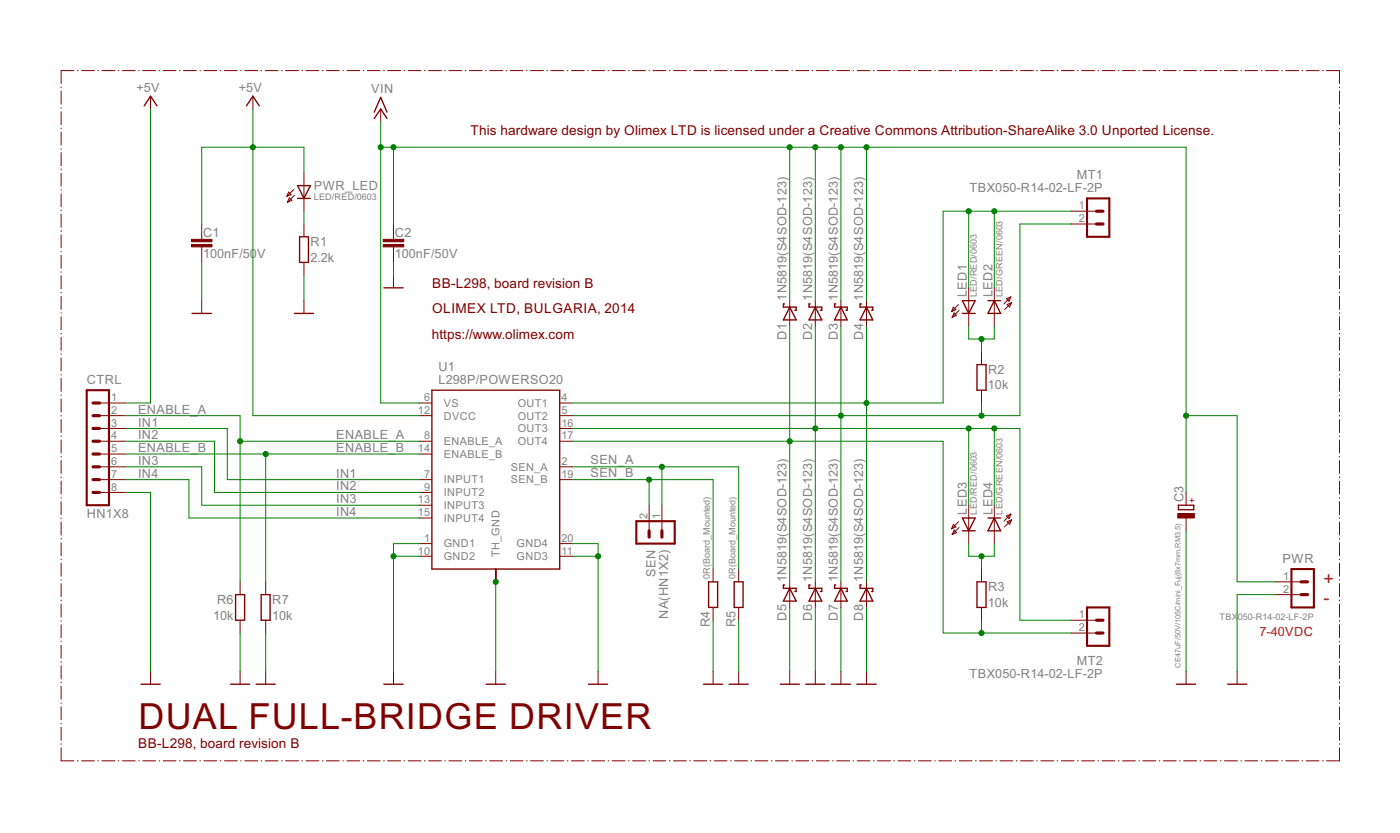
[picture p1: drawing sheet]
<svg xmlns="http://www.w3.org/2000/svg" width="197mm" height="117mm" viewBox="0 0 197 117" stroke-linecap="round" stroke-linejoin="round" font-family="sans-serif">
<g fill="none" stroke="#800000" stroke-width=".14">
<path d="M8.6 12.2v.1M8.6 12.8v1.8M8.6 15.1v.1M8.6 15.7v1.8M8.6 18v.1M8.6 18.6v1.8M10.4 9.9h-1.8v1.8M10.9 9.9h.1M11.5 9.9h1.8M13.8 9.9h.1M14.3 9.9h1.9M16.6 9.9h.1"/>
<path d="M17.2 9.9h1.8M19.5 9.9h.1M20.1 9.9h1.8M21.2 13.5v1.8M22.4 9.9h.1M22.9 9.9h1.8M25.2 9.9h.1M25.8 9.9h1.8M28.1 9.9h.1M28.7 9.9h1.8M31 9.9h.1M31.6 9.9h1.8"/>
<path d="M33.8 9.9h.1M34.4 9.9h1.8M35.6 13.5v1.8M36.7 9.9h.1M37.3 9.9h1.8M39.6 9.9h.1M40.2 9.9h1.8M42.5 9.9h.1M43 9.9h1.8M45.3 9.9h.1M45.9 9.9h1.8M48.2 9.9h.1"/>
<path d="M48.8 9.9h1.8M51.1 9.9h.1M51.6 9.9h1.8M53.5 15.3v1.8M53.9 9.9h.1M54.5 9.9h1.8M56.8 9.9h.1M57.4 9.9h1.8M59.7 9.9h.1M60.3 9.9h1.8M62.5 9.9h.1M63.1 9.9h1.8"/>
<path d="M65.4 9.9h.1M66 9.9h1.8M68.3 9.9h.1M68.9 9.9h1.8M71.2 9.9h.1M71.7 9.9h1.8M74 9.9h.1M74.6 9.9h1.8M76.9 9.9h.1M77.5 9.9h1.8M79.8 9.9h.1M80.3 9.9h1.8"/>
<path d="M82.6 9.9h.1M83.2 9.9h1.8M85.5 9.9h.1M86.1 9.9h1.8M88.4 9.9h.1M88.9 9.9h1.9M91.2 9.9h.1M91.8 9.9h1.8M94.1 9.9h.1M94.7 9.9h1.8M97 9.9h.1M97.6 9.9h1.8"/>
<path d="M99.8 9.9h.1M100.4 9.9h1.8M102.7 9.9h.1M103.3 9.9h1.8M105.6 9.9h.1M106.2 9.9h1.8M108.5 9.9h.1M109.1 9.9h1.7M111.3 9.9h.1M111.9 9.9h1.8M114.2 9.9h.1M114.8 9.9h1.8"/>
<path d="M117.1 9.9h.1M117.6 9.9h1.9M120 9.9h.1M120.5 9.9h1.8M122.8 9.9h.1M123.4 9.9h1.8M125.7 9.9h.1M126.3 9.9h1.8M128.5 9.9h.2M129.1 9.9h1.8M131.4 9.9h.1M132 9.9h1.8"/>
<path d="M134.3 9.9h.1M134.9 9.9h1.8M137.2 9.9h.1M137.7 9.9h1.9M140 9.9h.1M140.6 9.9h1.8M142.9 9.9h.1M143.5 9.9h1.8M145.8 9.9h.1M146.3 9.9h1.9M148.6 9.9h.1M149.2 9.9h1.8"/>
<path d="M151.5 9.9h.1M152.1 9.9h1.8M154.4 9.9h.1M155 9.9h1.8M157.2 9.9h.2M157.8 9.9h1.8M160.1 9.9h.1M160.7 9.9h1.8M163 9.9h.1M163.6 9.9h1.8M165.9 9.9h.1M166.4 9.9h1.9"/>
<path d="M168.7 9.9h.1M169.3 9.9h1.8M171.6 9.9h.1M172.2 9.9h1.8M174.5 9.9h.1M175 9.9h1.8M177.3 9.9h.1M177.9 9.9h1.8M180.2 9.9h.1M180.8 9.9h1.8M183.1 9.9h.1M183.7 9.9h1.8"/>
<path d="M185.9 9.9h.2M186.5 9.9h1.8v1.8M188.3 12.2v.1M188.3 12.8v1.8M188.3 15.1v.1M188.3 15.7v1.8M188.3 18v.1M188.3 18.6v1.8M8.6 20.9v.1M8.6 21.5v1.8M8.6 23.8v.1M8.6 24.4v1.8"/>
<path d="M8.6 26.7v.1M8.6 27.2v1.9M8.6 29.5v.1M8.6 30.1v1.8M8.6 32.4v.1M8.6 33v1.8M8.6 35.3v.1M8.6 35.9v1.8M8.6 38.2v.1M8.6 38.8v1.8M28.4 31.5v2.2M28.4 34.7v2.2"/>
<path d="M40.6 27l.3 .4-.6 .2zM40.7 27.8l.3 .4-.6 .2zM41.3 26.6l-1 1M41.4 27.5l-1 .9M42.7 24.3v5.4M42.7 31.5v1.8M42.7 36.9v1.8M55.3 31.5v2.2M55.3 34.7v2.2M55.3 38.7v1.8M150.6 29.7h3.6M150.6 31.5h3.6"/>
<path d="M188.3 20.9v.1M188.3 21.5v1.8M188.3 23.8v.1M188.3 24.4v1.8M188.3 26.7v.1M188.3 27.2v1.9M188.3 29.5v.1M188.3 30.1v1.8M188.3 32.4v.1M188.3 33v1.8M188.3 35.3v.1M188.3 35.9v1.8"/>
<path d="M188.3 38.2v.1M188.3 38.8v1.8M8.6 41.1v.1M8.6 41.7v1.8M8.6 44v.1M8.6 44.6v1.8M8.6 46.9h.1M8.6 47.4v1.9M8.6 49.7v.1M8.6 50.3v1.9M8.6 52.6v.1M8.6 53.2v1.8"/>
<path d="M8.6 55.5v.1M8.6 56.1v1.8M8.6 58.4v.1M8.6 59v1.8M14 56.7h3.6M14 58.4h3.6M28.4 42.3v1.8M42.7 42.3v1.8M58.9 56.7h1.8M58.9 58.4h1.8M78.7 56.7h1.8M78.7 58.4h1.8"/>
<path d="M111 42.3v3.6M114.6 42.3v3.6M118.2 42.3v3.6M121.8 42.3v3.6M134 43.2l.4 .3-.6 .3zM134.2 44l.3 .3-.6 .3zM134.8 42.8l-1 1M134.9 43.6l-1 1M136.2 40.5v5.4M138 49.5v1.8M138 54.9v1.8M139.8 40.5v5.4"/>
<path d="M141.5 42l.6-.3-.2 .7zM141.6 42.8l.6-.3-.2 .7zM142.1 41.7l-.9 1M142.2 42.5l-1 1M188.3 41.1v.1M188.3 41.7v1.8M188.3 44v.1M188.3 44.6v1.8M188.3 46.9h.1M188.3 47.4v1.9M188.3 49.7v.1M188.3 50.3v1.9"/>
<path d="M188.3 52.6v.1M188.3 53.2v1.8M188.3 55.5v.1M188.3 56.1v1.8M188.3 58.4v.1M188.3 59v1.8M8.6 61.3v.1M8.6 61.9v1.8M8.6 64.2v.1M8.6 64.7v1.9M8.6 67.1v.1M8.6 67.6v1.9"/>
<path d="M8.6 70h.1M8.6 70.5v1.8M8.6 72.8v.1M8.6 73.4v1.8M8.6 75.7v.1M8.6 76.3v1.8M8.6 78.6v.1M8.6 79.2v1.8M14 67.4h3.6M14 62h3.6M14 60.2h3.6M14 63.8h3.6"/>
<path d="M14 69.2h3.6M14 65.6h3.6M58.9 67.4h1.8M58.9 62h1.8M58.9 72.8h1.8M58.9 63.8h1.8M58.9 71h1.8M58.9 69.2h1.8M58.9 76.4h1.8M58.9 78.2h1.8M78.7 67.4h1.8M78.7 62h1.8"/>
<path d="M78.7 60.2h1.8M78.7 65.6h1.8M78.7 76.4h1.8M78.7 78.2h1.8M91.3 71v3.6M93.1 71v3.6M134 73.7l.4 .4-.6 .3zM134.2 74.5l.3 .4-.6 .3zM134.8 73.4l-1 1M134.9 74.2l-1 1M136.2 71v5.4M139.8 71v5.4"/>
<path d="M141.5 72.6l.6-.3-.2 .6zM141.6 73.4l.6-.3-.2 .6zM142.1 72.3l-.9 1M142.2 73.1l-1 1M166.8 69.2v1.8M166.8 72.8v1.8M188.3 61.3v.1M188.3 61.9v1.8M188.3 64.2v.1M188.3 64.7v1.9M188.3 67.1v.1M188.3 67.6v1.9"/>
<path d="M188.3 70h.1M188.3 70.5v1.8M188.3 72.8v.1M188.3 73.4v1.8M188.3 75.7v.1M188.3 76.3v1.8M188.3 78.6v.1M188.3 79.2v1.8M8.6 81.5v.1M8.6 82.1v1.8M8.6 84.4v.1M8.6 84.9v1.9"/>
<path d="M8.6 87.2v.2M8.6 87.8v1.9M8.6 90.1v.1M8.6 90.7v1.8M8.6 93v.1M8.6 93.6v1.8M8.6 95.9v.1M8.6 96.5v1.8M8.6 98.8v.1M8.6 99.4v1.8M21.2 94.4v1.8M33.8 81.8v1.8"/>
<path d="M33.8 87.2v1.8M33.8 94.4v1.8M37.4 81.8v1.8M37.4 87.2v1.8M37.4 94.4v1.8M55.3 94.4v1.8M69.7 80v1.8M69.7 94.4v1.8M84.1 94.4v1.8M100.3 80v1.8M100.3 85.4v1.8M100.3 94.4v1.8"/>
<path d="M103.9 80v1.8M103.9 85.4v1.8M103.9 94.4v1.8M111 81.8v3.6M111 94.4v1.8M114.6 81.8v3.6M114.6 94.4v1.8M118.2 81.8v3.6M118.2 94.4v1.8M121.8 81.8v3.6M121.8 94.4v1.8M138 80v1.8"/>
<path d="M138 85.4v1.8M150.6 87.2h3.6M150.6 89h3.6M166.8 94.4v1.8M173.9 94.4v1.8M179.3 81.8h3.6M179.3 83.6h3.6M188.3 81.5v.1M188.3 82.1v1.8M188.3 84.4v.1M188.3 84.9v1.9M188.3 87.2v.2"/>
<path d="M188.3 87.8v1.9M188.3 90.1v.1M188.3 90.7v1.8M188.3 93v.1M188.3 93.6v1.8M188.3 95.9v.1M188.3 96.5v1.8M188.3 98.8v.1M188.3 99.4v1.8M8.6 105.2v1.8h1.8M8.6 101.7v.1M8.6 102.3v1.8"/>
<path d="M8.6 104.6v.1M10.9 107h.1M11.5 107h1.8M13.8 107h.1M14.3 107h1.9M16.6 107h.1M17.2 107h1.8M19.5 107h.1M20.1 107h1.8M22.4 107h.1M22.9 107h1.8M25.2 107h.1"/>
<path d="M25.8 107h1.8M28.1 107h.1M28.7 107h1.8M31 107h.1M31.6 107h1.8M33.8 107h.1M34.4 107h1.8M36.7 107h.1M37.3 107h1.8M39.6 107h.1M40.2 107h1.8M42.5 107h.1"/>
<path d="M43 107h1.8M45.3 107h.1M45.9 107h1.8M48.2 107h.1M48.8 107h1.8M51.1 107h.1M51.6 107h1.8M53.9 107h.1M54.5 107h1.8M56.8 107h.1M57.4 107h1.8M59.7 107h.1"/>
<path d="M60.3 107h1.8M62.5 107h.1M63.1 107h1.8M65.4 107h.1M66 107h1.8M68.3 107h.1M68.9 107h1.8M71.2 107h.1M71.7 107h1.8M74 107h.1M74.6 107h1.8M76.9 107h.1"/>
<path d="M77.5 107h1.8M79.8 107h.1M80.3 107h1.8M82.6 107h.1M83.2 107h1.8M85.5 107h.1M86.1 107h1.8M88.4 107h.1M88.9 107h1.9M91.2 107h.1M91.8 107h1.8M94.1 107h.1"/>
<path d="M94.7 107h1.8M97 107h.1M97.6 107h1.8M99.8 107h.1M100.4 107h1.8M102.7 107h.1M103.3 107h1.8M105.6 107h.1M106.2 107h1.8M108.5 107h.1M109.1 107h1.7M111.3 107h.1"/>
<path d="M111.9 107h1.8M114.2 107h.1M114.8 107h1.8M117.1 107h.1M117.6 107h1.9M120 107h.1M120.5 107h1.8M122.8 107h.1M123.4 107h1.8M125.7 107h.1M126.3 107h1.8M128.5 107h.2"/>
<path d="M129.1 107h1.8M131.4 107h.1M132 107h1.8M134.3 107h.1M134.9 107h1.8M137.2 107h.1M137.7 107h1.9M140 107h.1M140.6 107h1.8M142.9 107h.1M143.5 107h1.8M145.8 107h.1"/>
<path d="M146.3 107h1.9M148.6 107h.1M149.2 107h1.8M151.5 107h.1M152.1 107h1.8M154.4 107h.1M155 107h1.8M157.2 107h.2M157.8 107h1.8M160.1 107h.1M160.7 107h1.8M163 107h.1"/>
<path d="M163.6 107h1.8M165.9 107h.1M166.4 107h1.9M168.7 107h.1M169.3 107h1.8M171.6 107h.1M172.2 107h1.8M174.5 107h.1M175 107h1.8M177.3 107h.1M177.9 107h1.8M180.2 107h.1"/>
<path d="M180.8 107h1.8M183.1 107h.1M183.7 107h1.8M185.9 107h.2M188.3 101.7v.1M188.3 102.3v1.8M188.3 104.6v.1M188.3 105.2v1.8h-1.8"/>
</g>
<g fill="none" stroke="#800000" stroke-width=".19">
<path d="M20.3 14.9l.9-1.4 .9 1.4M34.6 14.9l1-1.4 .8 1.4M52.6 16.7l.9-1.4 .9 1.4M52.6 15.8l.9-2.1 .9 2.1M41.8 26.1h1.8l-.9 1.8zM41.8 27.9h1.8M42.1 33.3h1.3v3.6h-1.3zM27 44.1h2.7M41.4 44.1h2.7M54 40.5h2.7M60.7 54.9h18v25.1h-18zM110.3 42.7h-.1v.5h1.8v.4h-.2"/>
<path d="M111 43.2l1 1.8h-1.8zM113.9 42.7h-.2v.5h1.8v.4h-.1M114.6 43.2l.9 1.8h-1.8zM117.5 42.7h-.2v.5h1.8v.4h-.1M118.2 43.2l.9 1.8h-1.8zM121.1 42.7h-.2v.5h1.8v.4h-.1M121.8 43.2l.9 1.8h-1.8zM135.3 44.1h1.8M135.3 42.3h1.8l-.9 1.8zM137.4 51.3h1.2v3.6h-1.2zM138.9 42.3h1.8M139.8 42.3l.9 1.8h-1.8z"/>
<path d="M135.3 72.8h1.8l-.9 1.8zM135.3 74.6h1.8M138.9 72.8h1.8M139.8 72.8l.9 1.8h-1.8zM165.7 71h2.2v.7h-2.2zM19.8 96.2h2.7M32.4 96.2h2.7M33.1 83.6h1.3v3.6h-1.3zM36 96.2h2.7M36.7 83.6h1.3v3.6h-1.3zM54 96.2h2.7M68.3 96.2h2.8"/>
<path d="M82.7 96.2h2.7M98.9 96.2h2.7M99.6 81.8h1.3v3.6h-1.3zM102.5 96.2h2.7M103.2 81.8h1.3v3.6h-1.3zM109.7 96.2h2.7M110.3 82.3h-.1v.4h1.8v.5h-.2M111 82.7l1 1.8h-1.8zM113.3 96.2h2.7M113.9 82.3h-.2v.4h1.8v.5h-.1M114.6 82.7l.9 1.8h-1.8zM116.9 96.2h2.7"/>
<path d="M117.5 82.3h-.2v.4h1.8v.5h-.1M118.2 82.7l.9 1.8h-1.8zM120.5 96.2h2.7M121.1 82.3h-.2v.4h1.8v.5h-.1M121.8 82.7l.9 1.8h-1.8zM137.4 81.8h1.2v3.6h-1.2zM165.4 96.2h2.7M172.6 96.2h2.7"/>
</g>
<g fill="#800000" stroke="#800000" stroke-width=".14">
<path d="M53.9 33.7h2.9v.3h-2.9z"/>
<path d="M53.9 34.4h2.9v.3h-2.9z"/>
<path d="M26.9 33.7h2.9v.3h-2.9z"/>
<path d="M26.9 34.4h2.9v.3h-2.9z"/>
<path d="M165.6 72.2h2.3v.6h-2.3z"/>
</g>
<path d="M152.8 27.9h3.2v5.4h-3.2zM12.2 54.9h3.1v16.1h-3.1zM89.5 73.3h5.4v3.1h-5.4zM152.8 85.4h3.2v5.4h-3.2zM181.6 80h3.1v5.4h-3.1z" fill="none" stroke="#800000" stroke-width=".3"/>
<g fill="none" stroke="#800000" stroke-width=".44">
<path d="M154.2 31.5h.9M154.2 29.7h.9M13.1 58.4h.9M13.1 56.7h.9M13.1 60.2h.9M13.1 63.8h.9M13.1 62h.9M13.1 65.6h.9M13.1 67.4h.9M13.1 69.2h.9M91.3 74.6v.9M93.1 74.6v.9"/>
<path d="M154.2 89h.9M154.2 87.2h.9M182.9 83.6h1M182.9 81.8h1"/>
</g>
<g fill="none" stroke="#008000" stroke-width=".14">
<path d="M21.2 15.3v41.4h-3.6M35.6 15.3v43.1h23.3M53.5 17.1v39.6h5.4M28.4 36.9v5.4M42.7 24.3v-3.6h-14.3v10.8M42.7 29.7v1.8M42.7 38.7v3.6M53.5 20.7h113.3v48.5M55.3 20.7v10.8M55.3 36.9v1.8M111 20.7v21.6M114.6 20.7v21.6"/>
<path d="M118.2 20.7v21.6M121.8 20.7v21.6M136.2 29.7v10.8M139.8 29.7v10.8M150.6 31.5h-7.2v26.9h-62.9M150.6 29.7h-18v27h-52.1M17.6 58.4h16.2v23.4M111 45.9v35.9M114.6 45.9v35.9M118.2 45.9v35.9M121.8 45.9v35.9M136.2 45.9v1.8h3.6v-1.8"/>
<path d="M138 47.7v1.8M138 56.7v1.7M166.8 58.4h7.1v23.4h5.4M17.6 65.6h10.8v5.4h30.5M17.6 69.2h3.6v25.2M17.6 62h12.6v7.2h28.7M17.6 67.4h9v5.4h32.3M17.6 60.2h14.4v7.2h26.9M17.6 63.8h41.3M33.8 62h25.1M37.4 63.8v18M55.3 78.2h3.6"/>
<path d="M58.9 76.4h-3.6v18M80.5 78.2h3.6M80.5 76.4h3.6v18M80.5 65.6h23.4v14.4M80.5 67.4h19.8v12.6M80.5 62h52.1v27h18M80.5 60.2h62.9v27h7.2M91.3 67.4v3.6M93.1 65.6v5.4M136.2 76.4v1.8h3.6v-1.8M136.2 60.2v10.8M138 78.2v1.8"/>
<path d="M139.8 60.2v10.8M166.8 74.6v19.8M33.8 89v5.4M37.4 89v5.4M69.7 81.8v12.6M100.3 87.2v7.2M103.9 87.2v7.2M111 85.4v9M114.6 85.4v9M118.2 85.4v9M121.8 85.4v9M138 87.2v1.8"/>
<path d="M179.3 83.6h-5.4v10.8"/>
</g>
<g fill="#008000" stroke="#008000" stroke-width=".14">
<circle cx="55.3" cy="78.2" r=".36"/>
<circle cx="84.1" cy="78.2" r=".36"/>
<circle cx="69.7" cy="81.8" r=".36"/>
<circle cx="35.6" cy="20.7" r=".36"/>
<circle cx="91.3" cy="67.4" r=".36"/>
<circle cx="93.1" cy="65.6" r=".36"/>
<circle cx="33.8" cy="62" r=".36"/>
<circle cx="37.4" cy="63.8" r=".36"/>
<circle cx="166.8" cy="58.4" r=".36"/>
<circle cx="121.8" cy="20.7" r=".36"/>
<circle cx="118.2" cy="20.7" r=".36"/>
<circle cx="114.6" cy="20.7" r=".36"/>
<circle cx="53.5" cy="20.7" r=".36"/>
<circle cx="55.3" cy="20.7" r=".36"/>
<circle cx="111" cy="20.7" r=".36"/>
<circle cx="138" cy="47.7" r=".36"/>
<circle cx="138" cy="78.2" r=".36"/>
<circle cx="121.8" cy="56.7" r=".36"/>
<circle cx="136.2" cy="29.7" r=".36"/>
<circle cx="139.8" cy="29.7" r=".36"/>
<circle cx="118.2" cy="58.4" r=".36"/>
<circle cx="138" cy="58.4" r=".36"/>
<circle cx="114.6" cy="60.2" r=".36"/>
<circle cx="136.2" cy="60.2" r=".36"/>
<circle cx="139.8" cy="60.2" r=".36"/>
<circle cx="111" cy="62" r=".36"/>
<circle cx="138" cy="89" r=".36"/>
</g>
<text font-size="5.7" fill="#800000" x="19.5" y="102.5">DUAL FULL-BRIDGE DRIVER</text>
<g font-size="2.8" fill="#f00">
<text x="186.1" y="82.3">+</text>
<text x="186.1" y="85">-</text>
</g>
<g font-size="2.1" fill="#800000">
<text x="66.1" y="18.9">This hardware design by Olimex LTD is licensed under a Creative Commons Attribution-ShareAlike 3.0 Unported License.</text>
<text x="60.8" y="40.5">BB-L298, board revision B</text>
<text x="60.7" y="47.7">https://www.olimex.com</text>
<text x="60.8" y="44.1">OLIMEX LTD, BULGARIA, 2014</text>
<text x="19.4" y="105.2">BB-L298, board revision B</text>
</g>
<g font-size="2" fill="#808080">
<text x="19.2" y="12.9">+5V</text>
<text x="33.6" y="12.9">+5V</text>
<text x="52.2" y="13.1">VIN</text>
<text x="44.1" y="26.7">PWR_LED</text>
<text x="136.3" y="27">TBX050-R14-02-LF-2P</text>
<text x="151.4" y="25.2">MT1</text>
<text x="28.6" y="33.4">C1</text>
<text x="43.7" y="34.6">R1</text>
<text x="55.5" y="33.4">C2</text>
<text x="28.5" y="36.3">100nF/50</text>
<text x="36.2" y="36.3">V</text>
<text x="43.6" y="36.8">2.2k</text>
<text x="55.5" y="36.3">100nF/50V</text>
<text x="135.9" y="41.8" transform="rotate(-90 135.9 41.8)">LED1</text>
<text x="139.5" y="41.8" transform="rotate(-90 139.5 41.8)">LED2</text>
<text x="110.6" y="47.7" transform="rotate(-90 110.6 47.7)">D1</text>
<text x="110.6" y="42.3" transform="rotate(-90 110.6 42.3)">1N5819(S4SOD-123)</text>
<text x="114.2" y="47.7" transform="rotate(-90 114.2 47.7)">D2</text>
<text x="114.2" y="42.3" transform="rotate(-90 114.2 42.3)">1N5819(S4SOD-123)</text>
<text x="117.8" y="47.7" transform="rotate(-90 117.8 47.7)">D3</text>
<text x="117.8" y="42.3" transform="rotate(-90 117.8 42.3)">1N5819(S4SOD-123)</text>
<text x="121.4" y="47.7" transform="rotate(-90 121.4 47.7)">D4</text>
<text x="121.4" y="42.3" transform="rotate(-90 121.4 42.3)">1N5819(S4SOD-123)</text>
<text x="12.2" y="54">CTRL</text>
<text x="61.6" y="54">L298P/POWERSO20</text>
<text x="61.6" y="52.2">U1</text>
<text x="138.9" y="52.6">R2</text>
<text x="19.4" y="58.2">ENABLE_A</text>
<text x="19.4" y="60">IN1</text>
<text x="138.9" y="54.8">10k</text>
<text x="19.4" y="63.6">ENABLE_B</text>
<text x="19.4" y="61.8">IN2</text>
<text x="19.4" y="65.4">IN3</text>
<text x="47.3" y="61.8">ENABLE_A</text>
<text x="47.3" y="63.6">ENABLE_B</text>
<text x="83" y="65.3">SEN_A</text>
<text x="19.4" y="67.2">IN4</text>
<text x="47.3" y="67.2">IN1</text>
<text x="47.3" y="69">IN2</text>
<text x="47.3" y="70.8">IN3</text>
<text x="83" y="67.1">SEN_B</text>
<text x="166.4" y="70.6" transform="rotate(-90 166.4 70.6)">C3</text>
<text x="12.2" y="72.8">HN1X8</text>
<text x="47.3" y="72.6">IN4</text>
<text x="135.9" y="72.3" transform="rotate(-90 135.9 72.3)">LED3</text>
<text x="139.5" y="72.3" transform="rotate(-90 139.5 72.3)">LED4</text>
<text x="92.2" y="81.1" transform="rotate(-90 92.2 81.1)">SEN</text>
<text x="110.6" y="81.8" transform="rotate(-90 110.6 81.8)">1N5819(S4SOD-123)</text>
<text x="114.2" y="81.8" transform="rotate(-90 114.2 81.8)">1N5819(S4SOD-123)</text>
<text x="117.8" y="81.8" transform="rotate(-90 117.8 81.8)">1N5819(S4SOD-123)</text>
<text x="121.4" y="81.8" transform="rotate(-90 121.4 81.8)">1N5819(S4SOD-123)</text>
<text x="138.9" y="83.2">R3</text>
<text x="180.3" y="79.1">PWR</text>
<text x="30" y="87.1">10k</text>
<text x="30.5" y="85">R6</text>
<text x="38.2" y="87.1">10k</text>
<text x="38.3" y="85">R7</text>
<text x="94" y="87" transform="rotate(-90 94 87)">NA(HN1X2)</text>
<text x="99.8" y="88.2" transform="rotate(-90 99.8 88.2)">R4</text>
<text x="103.4" y="88.2" transform="rotate(-90 103.4 88.2)">R5</text>
<text x="110.6" y="87.3" transform="rotate(-90 110.6 87.3)">D5</text>
<text x="114.2" y="87.3" transform="rotate(-90 114.2 87.3)">D6</text>
<text x="117.8" y="87.3" transform="rotate(-90 117.8 87.3)">D7</text>
<text x="121.4" y="87.3" transform="rotate(-90 121.4 87.3)">D8</text>
<text x="138.9" y="85.3">10k</text>
<text x="136.3" y="95.3">TBX050-R14-02-LF-2P</text>
<text x="151.4" y="93.5">MT2</text>
</g>
<text font-size="2" fill="#f00" x="177.1" y="89.5">7-40VDC</text>
<g font-size="1.7" fill="#808080">
<text x="151.7" y="29.4">1</text>
<text x="151.7" y="31.2">2</text>
<text x="15.6" y="56.4">1</text>
<text x="15.6" y="58.2">2</text>
<text x="15.6" y="60">3</text>
<text x="58.8" y="58.2">12</text>
<text x="59.6" y="56.4">6</text>
<text x="62.4" y="57.2">VS</text>
<text x="62.4" y="59">DVCC</text>
<text x="72.8" y="59">OUT2</text>
<text x="72.8" y="57.2">OUT1</text>
<text x="78.9" y="60">16</text>
<text x="78.9" y="58.2">5</text>
<text x="78.9" y="56.4">4</text>
<text x="15.6" y="61.8">4</text>
<text x="15.6" y="63.6">5</text>
<text x="15.6" y="65.4">6</text>
<text x="58.8" y="63.6">14</text>
<text x="59.6" y="61.8">8</text>
<text x="62.4" y="64.4">ENABLE_B</text>
<text x="62.4" y="62.6">ENABLE_A</text>
<text x="72.8" y="62.6">OUT4</text>
<text x="72.8" y="60.8">OUT3</text>
<text x="78.9" y="61.8">17</text>
<text x="78.9" y="65.4">2</text>
<text x="15.6" y="67.2">7</text>
<text x="15.6" y="69">8</text>
<text x="58.8" y="70.8">13</text>
<text x="59.6" y="69">9</text>
<text x="59.6" y="67.2">7</text>
<text x="62.4" y="71.6">INPUT3</text>
<text x="62.4" y="69.8">INPUT2</text>
<text x="62.4" y="68">INPUT1</text>
<text x="71.8" y="68">SEN_B</text>
<text x="71.8" y="66.2">SEN_A</text>
<text x="78.9" y="67.2">19</text>
<text x="58.8" y="72.6">15</text>
<text x="58.8" y="78">10</text>
<text x="59.6" y="76.2">1</text>
<text x="62.4" y="73.4">INPUT4</text>
<text x="62.4" y="77">GND1</text>
<text x="72.6" y="77">GND4</text>
<text x="78.9" y="78">11</text>
<text x="78.9" y="76.2">20</text>
<text x="91" y="73" transform="rotate(-90 91 73)">2</text>
<text x="92.8" y="73" transform="rotate(-90 92.8 73)">1</text>
<text x="62.4" y="78.8">GND2</text>
<text x="70.2" y="78.3" transform="rotate(-90 70.2 78.3)">TH_GND</text>
<text x="72.6" y="78.8">GND3</text>
<text x="180.4" y="81.6">1</text>
<text x="180.4" y="83.4">2</text>
<text x="151.7" y="87">1</text>
<text x="151.7" y="88.8">2</text>
</g>
<g font-size="1.4" fill="#808080">
<text x="44.1" y="28.2">LED/RED/0603</text>
<text x="137.4" y="41.8" transform="rotate(-90 137.4 41.8)">LED/RED/0603</text>
<text x="141" y="41.8" transform="rotate(-90 141 41.8)">LED/GREEN/0603</text>
<text x="137.4" y="72.4" transform="rotate(-90 137.4 72.4)">LED/RED/0603</text>
<text x="141" y="72.4" transform="rotate(-90 141 72.4)">LED/GREEN/0603</text>
<text x="99.8" y="81.4" transform="rotate(-90 99.8 81.4)">0R(Board_Mounted)</text>
<text x="103.4" y="81.4" transform="rotate(-90 103.4 81.4)">0R(Board_Mounted)</text>
<text x="171.5" y="87.2">TBX</text>
<text x="174.1" y="87.2">050-R14-02-LF-2P</text>
</g>
<text font-size="1.4" fill="#800000" x="168.1" y="70.7" transform="rotate(-90 168.1 70.7)">+</text>
<text font-size="1.2" fill="#808080" x="166" y="93.9" transform="rotate(-90 166 93.9)">CE47uF/50V/105C/mini_Fuj(8x7mm,RM3.5)</text>
</svg>
